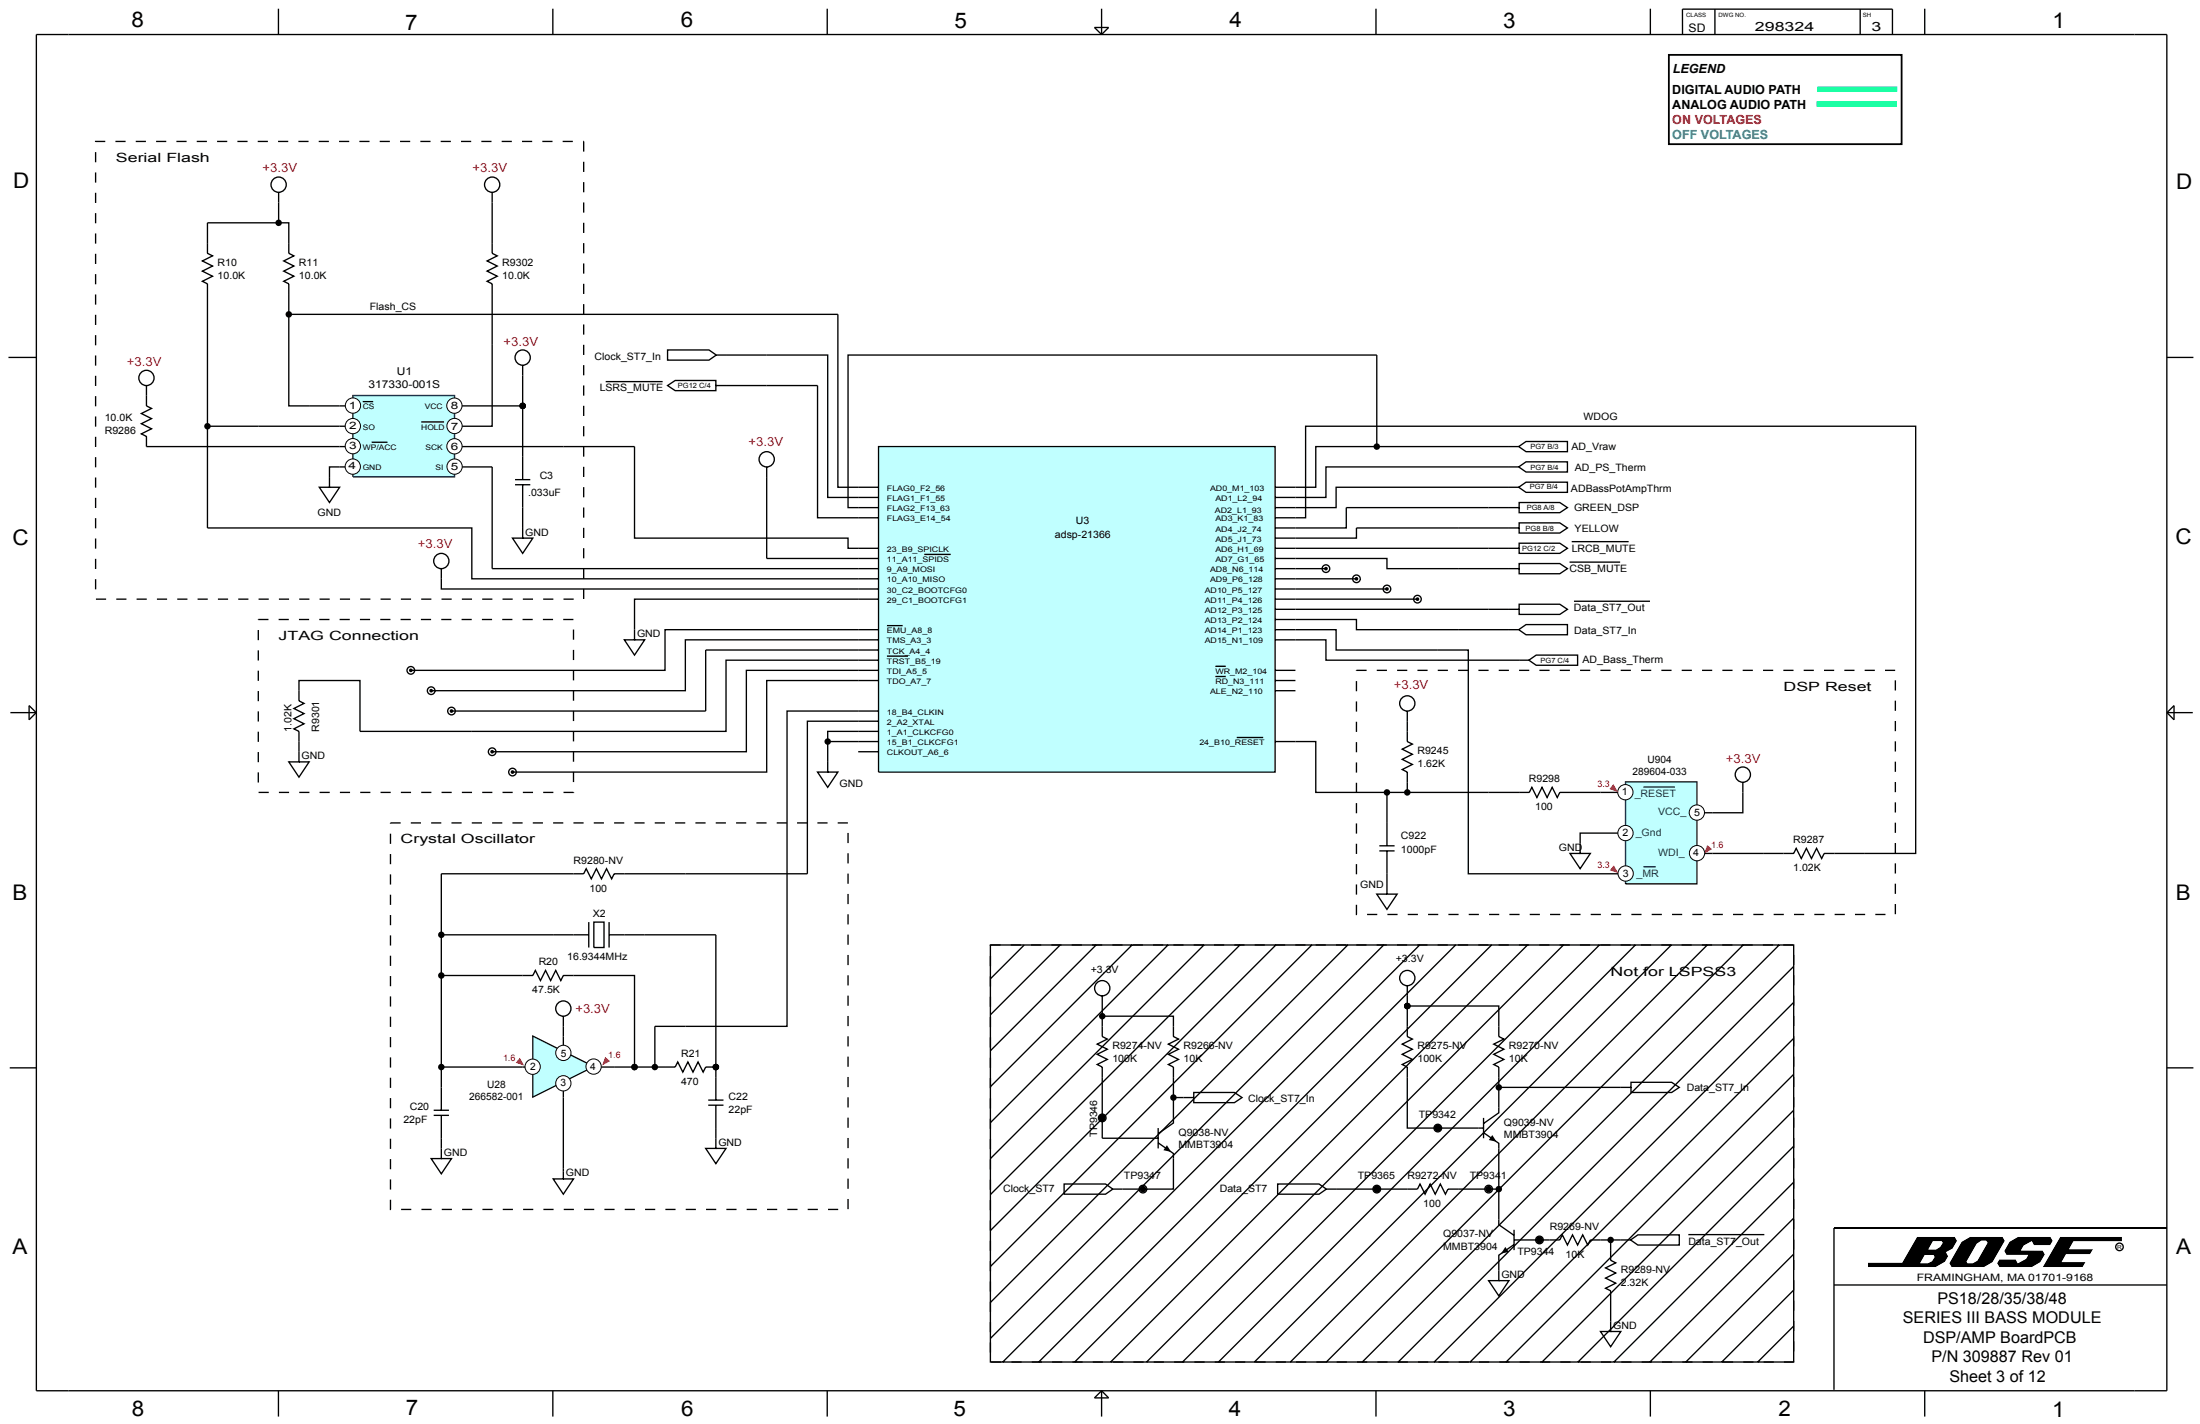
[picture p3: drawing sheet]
<svg xmlns="http://www.w3.org/2000/svg" width="432mm" height="279mm" viewBox="0 0 432 279" stroke-linecap="round" stroke-linejoin="round" font-family="sans-serif">
<g fill="none" stroke="#000" stroke-width=".26">
<path d="M7.1 6.8h418.2v266.1h-418.2zM54.7 1.7v5.1M108.5 1.7v5.1M162.4 1.7v5.1M214.8 5.4h2.8l-1.4 1.4zM216.2 1.7v5.1M270.1 1.7v5.1M323.9 1.7v5.1M330.2 6.8v-5h41.2v5M336.6 1.8v5M365.1 1.8v5M377.8 1.7v5.1"/>
<path d="M18.8 29.8v2M18.8 33.8v2M18.8 37.8v2M20.7 27.8h-1.9v.1M22.7 27.8h2M26.6 27.8h2M30.6 27.8h2M34.6 27.8h2M38.6 27.8h2M42.6 27.8h2M46.6 27.8h2M50.6 27.8h2"/>
<path d="M54.6 27.8h2M54.7 37.7v6M58.6 27.8h2M62.6 27.8h2M66.5 27.8h2M70.5 27.8h2M74.5 27.8h2M78.5 27.8h2M82.5 27.8h2M86.5 27.8h2M90.5 27.8h2M94.5 27.8h2"/>
<path d="M96.6 37.7v12l1 .5-2 1 2 1-2 1 2 1-2 1 1 .5v27.9h-8M98.5 27.8h2M102.5 27.8h2M106.4 27.8h2M110.4 27.8h2M114.4 27.8h.2v1.9M114.6 31.7v2M114.6 35.7v2M114.6 39.7v2M18.8 41.8v2M18.8 45.8v2M18.8 49.8v2"/>
<path d="M18.8 53.8v2M18.8 57.8v2M54.7 43.7h-14v6l1 .5-2 1 2 1-2 1 2 1-2 1 1 .5v27.9h28M54.7 43.7h2v6l1 .5-2 1 2 1-2 1 2 1-2 1 1 .5v23.9h12M114.6 43.7v2M114.6 47.7v2M114.6 51.7v2M114.6 55.7v2M114.6 59.7v2M1.7 70.1h5.4M18.8 61.8v2M18.8 65.8v2"/>
<path d="M18.8 69.7v2M18.8 73.7v2M18.8 77.7v2M28.7 75.6v4l1 .5-2 1 2 1-2 1 2 1-2 1 1 .5v2h40M56.7 61.7h107.8v33.9h7.9M69.3 77.6h19.9v16h-19.9zM88.6 79.6h14M102.6 71.7v22.4M114.6 63.7v2M114.6 67.7v1.9M114.6 71.6v2M114.6 75.6v2"/>
<path d="M114.6 79.6v2M118.9 74.9h11.2M140.5 75.6v-.9h-8l-1.5 .9 1.5 1h8v-1h20v26h11.9M140.6 69.7l-1.4 1h-8.2v-2h8.2l1.4 1h21.9v27.9h9.9M425.3 70.1h5.2M18.8 81.7v2M18.8 85.7v2M18.8 89.7v2M18.8 93.7v2M18.8 97.7v2M40.7 83.6v20h51.9v10h79.8M68.7 91.6h-4v4h-2l2 3 2-3h-2"/>
<path d="M88.6 87.6h35.9v18h41.9v2h6M88.6 91.6h8v20h75.8M101.1 95.1h3M101.1 94.1h3M102.6 95.1v10.5h-2l2 3 2-3h-2M114.6 83.6v2M114.6 87.6v2M114.6 91.6v2M114.6 95.6v2M114.6 99.6v2M150.5 91.6v18h21.9M172.4 87.6h77.9v63.9h-77.9z"/>
<path d="M270.2 87.6v-17.9h-103.8v29.9h6M298.1 87.6l1.4-1h8.1v2h-8.1l-1.4-1h-39.8v8h-8M298.1 91.6l1.4-1h8.1v2h-8.1l-1.4-1h-37.9v6h-9.9M298.1 95.6l1.4-1h8.1v2h-8.1l-1.4-1h-35.9v4h-11.9M298.2 99.6v1h7.9l1.5-1-1.5-1h-7.9v1h-34v4h-13.9M18.8 101.7v2M18.8 105.7v2M18.8 109.6v2M18.8 113.6v2M18.8 117.6h2M22.8 117.6h2M26.8 117.6h2"/>
<path d="M30.8 117.6h2M34.8 117.6h2M38.8 117.6h2M42.8 117.6h2M46.8 117.6h2M50.8 117.6h1.9M54.7 117.6h2M58.7 117.6h2M62.7 117.6h2M66.7 117.6h2M70.7 117.6h2M74.7 117.6h2"/>
<path d="M78.7 117.6h2M82.7 117.6h2M86.6 111.6v4h85.8M86.7 117.6h2M90.7 117.6h1.9M94.6 117.6h2M98.6 117.6h2M102.6 117.6h2M106.6 117.6h2M110.6 117.6h2M114.6 103.6v2M114.6 107.6v1.9"/>
<path d="M114.6 111.5v2M114.6 115.5v2M172.4 117.6h-47.9v7.9h-2l2 3 2-3h-2M250.3 107.6h47.9v-1h7.9l1.5 1-1.5 1h-7.9v-1M250.3 101.6h6v-18h119.7v83.9h-18l-.5 1-1-2-1 2-1-2-1 2-1-2-.5 1h-17.9M250.3 119.6h47.9v-1h7.9l1.5 1-1.5 1h-7.9v-1M250.3 109.6h21.9v2h26v-1h7.9l1.5 1-1.5 1h-7.9v-1M250.3 111.6h9.9M250.3 113.6h15.9M250.3 115.6h21.9M250.3 117.6h27.9M298.2 103.6v1h7.9l1.5-1-1.5-1h-7.9v1h-32v2h-15.9"/>
<path d="M308.1 110.3h9.9M308.5 106.3h11.2M308.9 118h14.9M2 139.8h5.1M5.7 138.4l1.4 1.4-1.4 1.4zM50.7 123.6v2M50.7 127.6v2M50.7 131.6v2M50.7 135.6v2M50.7 139.6v2M52.7 121.6h-2M54.7 121.6h2"/>
<path d="M58.7 121.6h2M62.7 121.6h2M66.7 121.6h2M70.6 121.6h2M74.6 121.6h2M78.6 121.6h2M82.6 121.6h2M86.6 121.6h2M90.6 121.6h2M94.6 121.6h2M98.6 121.6h2M102.6 121.6h2"/>
<path d="M106.6 121.6h2M110.5 121.6h2M112.6 123.5v2M112.6 127.5v2M112.6 131.5v2M112.6 135.5v2M112.6 139.5v2M172.4 129.5h-29.9v14h-71.8v-10h-12v4l1 .5-2 1 2 1-2 1 2 1-2 1 1 .5v6h-2l2 3 2-3h-2M172.4 125.5h-37.9v10h-49.9M172.4 123.5h-41.9v8h-49.9M172.4 133.5h-21.9v18h-49.9M172.4 131.5h-25.9v16h-49.9"/>
<path d="M172.4 139.5h-17.9v61.9h-26v8M172.4 127.5h-33.9v12h-49.9M250.3 125.5h9.9v4h39.9l1.4 1h8.1v-2h-8.1l-1.4 1M250.3 121.6h15.9v1.9h31.9l1.4 1h8.1v-2h-8.1l-1.4 1M250.3 123.5h11.9v4h26v43.9h29.9M250.3 131.5h4M250.3 133.5h4M250.3 135.5h4M266.2 133.6v2M266.2 137.6v2M268.2 131.5h-2v.1M270.2 131.5h2"/>
<path d="M274.2 131.5h2M276.2 139.5v6l1 .5-2 1 2 1-2 1 2 1-2 1 1 .5v4h24l.5-1 1 2 1-2 1 2 1-2 .9 2 .5-1h12M278.2 131.5h2M282.2 131.5h2M286.2 131.5h2M290.2 131.5h2M294.2 131.5h2M298.2 131.5h1.9M302.1 131.5h2M306.1 131.5h2M310.1 131.5h2M314.1 131.5h2"/>
<path d="M318.1 131.5h2M322.1 131.5h2M326.1 131.5h2M330.1 131.5h2M334.1 131.5h2M338.1 131.5h1.9M342 131.5h2M346 131.5h2M350 131.5h2M354 131.5h2M358 131.5h2M362 131.5h2"/>
<path d="M366 131.5h2M370 131.5h2M372 133.5v2M372 137.5v2M425.3 139.8l1.4-1.4v2.8zM425.3 139.8h5.1M50.7 143.6v2M50.7 147.6v2M50.7 151.5v2M50.8 155.5h1.9M54.7 155.5h2M58.7 155.5h2"/>
<path d="M62.7 155.5h2M66.7 155.5h2M70.7 155.5h2M74.7 155.5h2M78.7 155.5h2M82.7 155.5h2M86.7 155.5h2M90.7 155.5h1.9M94.6 155.5h2M98.6 155.5h2M102.6 155.5h2M106.6 155.5h2"/>
<path d="M112.6 155.4l-2 .1M112.6 143.5v2M112.6 147.5v2M112.6 151.5v1.9M162.5 145.5h9.9M168.4 147.5h4M172.4 143.5h-9.9v8h-2l2 3 2-3h-2M172.4 141.5h-13.9v29.9h-38l-.5 1-1-2-.9 2-1-2-1 2-1-2-.5 1h-28v12M250.3 145.5h8v10h13.9v10.5M266.2 141.6v2M266.2 145.6v2M266.2 149.6v2"/>
<path d="M266.2 153.6v2M266.2 157.6v2M272.2 155.5h4M342.1 153.5v6h-8M372 141.5v2M372 145.5v2M372 149.4v2M372 153.4v2M372 157.4v2M76.6 163.6v2M76.6 167.6v2M76.6 171.6v2"/>
<path d="M76.6 175.5v2M76.6 179.5v2M78.6 161.5h-2v.1M80.6 161.5h2M84.6 161.5h2M88.6 161.5h2M92.6 161.5h2M96.6 161.5h2M100.6 161.5h2M104.6 161.5h2M108.6 161.5h2M112.6 161.5h1.9"/>
<path d="M116.5 161.5h2M120.5 161.5h2M124.5 161.5h2M128.5 161.5h2M132.5 161.5h2M136.5 161.5h2M140.5 161.5h2M144.5 161.5h2M148.5 161.5h2M152.5 161.5h1.9M156.4 161.5h2M160.4 161.5h2"/>
<path d="M164.4 161.5h2M166.4 163.4v2M166.4 167.4v2M166.4 171.4v2M166.4 175.4v2M166.4 179.4v2M266.2 177.5l.1 1.9M266.2 161.6v2M266.2 165.6v2M266.2 169.5v2M266.2 173.5v2M268.3 179.4h2"/>
<path d="M270.7 167h3M270.7 166h3M272.2 167v8.4h2l-2 3-2-3h2M272.3 179.4h2M276.3 179.4h2M280.3 179.4h2M284.3 179.4h2M288.3 179.4h2M292.3 179.4h2M296.3 179.4h1.9M300.2 179.4h2M304.2 179.4h2"/>
<path d="M308.2 179.4h2M312.2 179.4h2M316.2 179.4h2M318.1 163.5h-8v4h2l-2 2.9-2-2.9h2M320.2 179.4h2M324.2 179.4h2M328.2 179.4h2M332.2 179.4h2M336.2 179.4h1.9M340.1 179.4h2M344.1 179.4h2M348.1 179.4h2"/>
<path d="M352.1 179.4h2M356.1 179.4h2M360.1 179.4h2M364.1 179.4h2M368.1 179.4h2M372 161.4v2M372 165.4v2M372 169.4v2M372 173.4v2M372 177.4v2M76.6 183.5v2M76.6 187.5v2"/>
<path d="M76.6 191.5v2M76.6 195.5v2M76.6 199.5v2M110.6 199.4v7M115.6 183.4h-29v8M115.6 180.9v5M116.6 180.9h2v5h-2zM119.5 183.4h21v32.4M119.5 180.9v5M166.4 183.4v2M166.4 187.4v2M166.4 191.4v2"/>
<path d="M166.4 195.3v2M166.4 199.3v2M194.4 185.4h157.6v81.8h-157.6zM194.4 187.6v2M194.4 191.6v2M194.4 195.6v2M194.4 199.6v1.9M196.4 185.4h-2v.2M198.4 185.4h2M201 185.4l-6.6 6.7M202.4 185.4h2M206.4 185.4h2"/>
<path d="M208.1 185.4l-13.7 13.7M210.3 185.4h2M214.3 185.4h2M215.1 185.4l-20.7 20.8M216.3 199.4h14v4l1 .5-2 1 2 1-2 1 2 1-2 1 1 .5v10.9l-3 2.1M216.3 195.4v8l1 .5-2 1 2 1-2 1 2 1-2 1 1 .5v13.9h11M218.3 185.4h2M222.2 185.4l-27.8 27.8M222.3 185.4h2M226.3 185.4h2M229.3 185.4l-34.9 34.9M230.3 185.4h2"/>
<path d="M234.3 185.4h2M236.3 185.4l-41.9 41.9M238.3 185.4h2M242.3 185.4h2M243.4 185.4l-49 49M246.3 185.4h2M250.2 185.4h2M250.4 185.4l-56 56v-1.9M254.2 185.4h2M257.5 185.4l-63.1 63.1M258.2 185.4h2M262.2 185.4h2"/>
<path d="M264.5 185.4l-70.1 70.2M266.2 185.4h2M270.2 185.4h2M271.6 185.4l-77.2 77.2M274.2 185.4h2M276.2 197.4h18v6l1 .5-2 1 2 1-2 1 2 1-2 1 1 .5v4h25.9v-1h8l1.5 1-1.5 1h-8v-1M276.2 193.4v10l1 .5-2 1 2 1-2 1 2 1-2 1 1 .5v11.9h15M278.2 185.4h2M278.6 185.4l-81.8 81.8M282.2 185.4h2M285.7 185.4l-81.8 81.8M286.2 185.4h2"/>
<path d="M290.1 185.4h2M292.8 185.4l-81.9 81.8M294.1 185.4h2M298.1 185.4h2M299.8 185.4l-81.8 81.8M302.1 185.4h2M306.1 185.4h2M306.9 185.4l-81.9 81.8M310.1 185.4h2M313.9 185.4l-81.8 81.8M314.1 185.4h2M318.1 185.4h2"/>
<path d="M321 185.4l-81.8 81.8M322.1 185.4h2M326.1 185.4h2M328 185.4l-81.8 81.8M330 185.4h2M334 185.4h2M335.1 185.4l-81.8 81.8M338 185.4h2M342 185.4h2M342.1 185.4l-81.8 81.8M346 185.4h2M349.2 185.4l-81.8 81.8"/>
<path d="M350 185.4h2M352 187.4v1.9M352 191.3v2M352 195.3v2M352 199.3v2M352 196.7l-70.5 70.5M352 189.6l-77.6 77.6M1.9 209.5h5.2M76.6 203.5v2M76.6 207.5v2M76.6 211.5v2M76.6 215.4v2"/>
<path d="M76.6 219.4v2M85.1 218.8h3M85.1 217.8h3M86.6 218.8v8.5h-2l2 3 2-3h-2M86.6 209.4h18M110.6 212.4v18.9h-2l2 3 2-3h-2M118 209.4h14.5l.5-1 1 2 1-2 1 2 1-2 1 2 .5-1h2M124.5 209.4v-18h-13.9l-.5 1-1-2-1 2-1-2-1 2-1-2-.5 1h-18v26.4M139 216.8h3M139 215.8h3M140.5 216.8v8.5h-2l2 3 2-3h-2M166.4 203.3v2"/>
<path d="M166.4 207.3v2M166.4 211.3v2M166.4 215.3v2M166.4 219.3v2M194.4 203.5v2M194.4 207.5v2M194.4 211.5v2M194.4 215.5v2M194.4 219.5v2M230.3 215.3h4v-.9h8l1.5 .9-1.5 1h-8v-1M291.2 219.3v4M294.2 213.4v4.9l-3 2.1"/>
<path d="M352 203.3v2M352 207.3v2M352 211.3v2M352 215.3v2M352 219.3v2M352 217.8l-49.3 49.4M352 210.8l-56.4 56.4M352 203.7l-63.5 63.5M425.3 209.5h5.2M76.6 235.4l.1 1.9M76.6 223.4v2M76.6 227.4v2"/>
<path d="M76.6 231.4v2M78.7 237.3h2M82.7 237.3h2M86.7 237.3h2M90.7 237.3h2M94.7 237.3h2M98.7 237.3h2M102.7 237.3h2M106.7 237.3h2M110.6 237.3h2M114.6 237.3h2M118.6 237.3h2"/>
<path d="M122.6 237.3h2M126.6 237.3h2M130.6 237.3h2M134.6 237.3h2M138.6 237.3h2M142.6 237.3h2M146.6 237.3h2M150.5 237.3h2M154.5 237.3h2M158.5 237.3h2M162.5 237.3h2M166.4 223.3v2"/>
<path d="M166.4 227.3v2M166.4 231.3v2M166.4 235.2v2M194.4 223.5v2M194.4 227.5v2M194.4 231.5v2M194.4 235.5v2M227.3 224.2l3 2.1v7h-11.9l-1.4-1h-8.1v2h8.1l1.4-1M227.3 221.3v4M291.2 222.2l3 2.1v9h-10l-.5 1-1-2-1 2-1-2-1 2-1-2-.5 1h-17.9l-1.4-1h-8.1v2h8.1l1.4-1M294.2 233.3v7l3 2.1M352 223.3v2"/>
<path d="M352 227.3v1.9M352 231.2v2M352 235.2v2M352 239.2v2M352 239l-28.2 28.2M352 232l-35.2 35.2M352 224.9l-42.3 42.3M194.4 243.4v2M194.4 247.4v2M194.4 251.4v2M194.4 255.4v2M194.4 259.4v2"/>
<path d="M297.2 243.3h8.9l.5-1 1 2 1-2 1 2 1-2 1 2 .5-1h7.9l1.5 1h8.1v-2h-8.1l-1.5 1M297.2 244.2l-3 2.1v5h-2l2 3 2-3h-2M297.2 241.3v4M316.1 243.3v4l1 .5-2 1 2 1-2 1 2 1-2 1 1 .5v8h-2l2 2.9 2-2.9h-2M331.4 242.2h14.9M352 243.2v2M352 247.2v2M352 251.2v2M352 255.2v2M352 259.2v2M352 253.1l-14.1 14.1M352 246.1l-21.1 21.1"/>
<path d="M54.7 272.9v5M108.5 272.9v5M162.4 272.9v5M194.4 263.4v2M194.5 267.2h2M198.5 267.2h2M202.5 267.2h2M206.5 267.2h2M210.5 267.2h2M214.5 267.2h2M214.8 274.3l1.4-1.4 1.4 1.4zM216.2 272.9v5"/>
<path d="M218.5 267.2h2M222.5 267.2h2M226.5 267.2h1.9M230.4 267.2h2M234.4 267.2h2M238.4 267.2h2M242.4 267.2h2M246.4 267.2h2M250.4 267.2h2M254.4 267.2h2M258.4 267.2h2M262.4 267.2h2"/>
<path d="M266.4 267.2h1.9M270.1 272.9v5M270.3 267.2h2M274.3 267.2h2M278.3 267.2h2M282.3 267.2h2M286.3 267.2h2M290.3 267.2h2M294.3 267.2h2M298.3 267.2h2M302.3 267.2h2M306.3 267.2h1.9"/>
<path d="M310.2 267.2h2M314.2 267.2h2M318.2 267.2h2M322.2 267.2h2M323.9 272.9v5M326.2 267.2h2M330.2 267.2h2M334.2 267.2h2M338.2 267.2h2M342.2 267.2h2M346.2 267.2h1.9M352 267.2h-1.9"/>
<path d="M352 263.2v2M352 260.2l-7 7M377.8 272.9v5"/>
<circle cx="54.7" cy="36.2" r="1.5"/>
<circle cx="96.6" cy="36.2" r="1.5"/>
<circle cx="28.7" cy="74.2" r="1.5"/>
<circle cx="102.6" cy="70.2" r="1.5"/>
<circle cx="150.5" cy="90.1" r="1.5"/>
<circle cx="86.6" cy="110.1" r="1.5"/>
<circle cx="260.2" cy="111.6" r=".75"/>
<circle cx="266.2" cy="113.6" r=".75"/>
<circle cx="272.2" cy="115.6" r=".75"/>
<circle cx="278.2" cy="117.6" r=".75"/>
<circle cx="80.6" cy="131.5" r=".75"/>
<circle cx="84.6" cy="135.5" r=".75"/>
<circle cx="88.6" cy="139.5" r=".75"/>
<circle cx="276.2" cy="138" r="1.5"/>
<circle cx="96.6" cy="147.5" r=".75"/>
<circle cx="100.6" cy="151.5" r=".75"/>
<circle cx="342.1" cy="152" r="1.5"/>
<circle cx="110.6" cy="197.9" r="1.5"/>
<circle cx="216.3" cy="193.9" r="1.5"/>
<circle cx="276.2" cy="191.9" r="1.5"/>
<circle cx="216.3" cy="219.3" r=".75"/>
<circle cx="224.3" cy="233.3" r=".75"/>
<circle cx="270.2" cy="233.3" r=".75"/>
<circle cx="282.2" cy="221.3" r=".75"/>
<circle cx="292.2" cy="233.3" r=".75"/>
<circle cx="302.2" cy="243.3" r=".75"/>
</g>
<g fill="#000">
<path d="M229 224.7l.9 1.3-1.6-.3zM292.9 222.7l.8 1.3-1.5-.3zM295.5 244.7l.6 .9-1.5 .4z"/>
<circle cx="54.7" cy="43.7" r=".65"/>
<circle cx="56.7" cy="61.7" r=".65"/>
<circle cx="102.6" cy="79.6" r=".65"/>
<circle cx="40.7" cy="83.6" r=".65"/>
<circle cx="270.2" cy="87.6" r=".65"/>
<circle cx="260.2" cy="111.6" r=".38"/>
<circle cx="266.2" cy="113.6" r=".38"/>
<circle cx="272.2" cy="115.6" r=".38"/>
<circle cx="278.2" cy="117.6" r=".38"/>
<circle cx="80.6" cy="131.5" r=".38"/>
<circle cx="84.6" cy="135.5" r=".38"/>
<circle cx="88.6" cy="139.5" r=".38"/>
<circle cx="96.6" cy="147.5" r=".38"/>
<circle cx="100.6" cy="151.5" r=".38"/>
<circle cx="162.5" cy="145.5" r=".65"/>
<circle cx="272.2" cy="155.5" r=".65"/>
<circle cx="276.2" cy="155.5" r=".65"/>
<circle cx="86.6" cy="191.4" r=".65"/>
<circle cx="86.6" cy="183.4" r=".65"/>
<circle cx="216.3" cy="199.4" r=".65"/>
<circle cx="276.2" cy="197.4" r=".65"/>
<circle cx="86.6" cy="209.4" r=".65"/>
<circle cx="124.5" cy="209.4" r=".65"/>
<circle cx="128.5" cy="209.4" r=".65"/>
<circle cx="140.5" cy="209.4" r=".65"/>
<circle cx="216.3" cy="219.3" r=".65"/>
<circle cx="216.3" cy="219.3" r=".38"/>
<circle cx="230.3" cy="215.3" r=".65"/>
<circle cx="294.2" cy="213.4" r=".65"/>
<circle cx="224.3" cy="233.3" r=".38"/>
<circle cx="224.3" cy="233.3" r=".65"/>
<circle cx="270.2" cy="233.3" r=".38"/>
<circle cx="270.2" cy="233.3" r=".65"/>
<circle cx="282.2" cy="221.3" r=".65"/>
<circle cx="282.2" cy="221.3" r=".38"/>
<circle cx="292.2" cy="233.3" r=".65"/>
<circle cx="292.2" cy="233.3" r=".38"/>
<circle cx="294.2" cy="233.3" r=".65"/>
<circle cx="302.2" cy="243.3" r=".65"/>
<circle cx="302.2" cy="243.3" r=".38"/>
<circle cx="316.1" cy="243.3" r=".65"/>
</g>
<path d="M356.5 20.4h15.8" fill="none" stroke="#0f3" stroke-width="1.1" stroke-linecap="butt"/>
<path d="M356.6 17.5h15.8" fill="none" stroke="#0ff" stroke-width=".2"/>
<path d="M356.6 17.5h15.8" fill="none" stroke="#0ff" stroke-width="1.1" stroke-linecap="butt"/>
<path d="M327.6 10.8h45.6v17.5h-45.6z" fill="none" stroke="#000" stroke-width=".35"/>
<path d="M69.3 77.6h19.9v15.9h-19.9z" fill="#0ff"/>
<circle cx="69.3" cy="79.6" r="1.5" fill="#fff"/>
<circle cx="69.3" cy="79.6" r="1.5" fill="none" stroke="#000100" stroke-width=".2"/>
<circle cx="69.3" cy="83.6" r="1.5" fill="#fff"/>
<circle cx="69.3" cy="83.6" r="1.5" fill="none" stroke="#000100" stroke-width=".2"/>
<circle cx="69.3" cy="87.5" r="1.5" fill="#fff"/>
<circle cx="69.3" cy="87.5" r="1.5" fill="none" stroke="#000100" stroke-width=".2"/>
<circle cx="69.2" cy="91.6" r="1.5" fill="#fff"/>
<circle cx="69.2" cy="91.6" r="1.5" fill="none" stroke="#000100" stroke-width=".2"/>
<circle cx="89.2" cy="91.6" r="1.5" fill="#fff"/>
<circle cx="89.2" cy="91.6" r="1.5" fill="none" stroke="#000100" stroke-width=".2"/>
<circle cx="89.2" cy="87.6" r="1.5" fill="#fff"/>
<circle cx="89.2" cy="87.6" r="1.5" fill="none" stroke="#000100" stroke-width=".2"/>
<circle cx="89.2" cy="83.6" r="1.5" fill="#fff"/>
<circle cx="89.2" cy="83.6" r="1.5" fill="none" stroke="#000100" stroke-width=".2"/>
<circle cx="89.2" cy="79.6" r="1.5" fill="#fff"/>
<circle cx="89.2" cy="79.6" r="1.5" fill="none" stroke="#000100" stroke-width=".2"/>
<g fill="none" stroke="#000" stroke-width=".26">
<path d="M71.2 78.8h2M73 86.8h3.1M82.7 82.8h4.5M319 153.4h14v20h-14zM322.5 154.4h6.2M322.5 170.1h2.5M360 241v31.7M360 252.1h65.3M425.3 241h-65.3h65.3"/>
<circle cx="416" cy="244.6" r=".74"/>
</g>
<g fill="#000">
<path d="M366.6 247.7h6.7l3-5h7.4l.4 .8-.8 1.5-1.3 .7 .4 .8-.6 1.1-1.9 1h-13.3zM377.8 246.2l-.9 1.6h1.5l.8-.4 .5-.8-.2-.4zM379.4 243.5l-.9 1.6h1.5l.8-.5 .5-.8-.2-.3z" fill-rule="evenodd"/>
<path d="M385 243.6l1.7-.9h6.4l.4 .8-2.4 4.2-1.7 .9h-6.4l-.4-.7zM388 244l-2 3.5 .2 .3h1l.9-.5 2-3.5-.3-.4h-.9z" fill-rule="evenodd"/>
<path d="M394.4 243.6l1.7-.9h6.4l.4 .8-.5 .8h-3.2l-.4-.8-1.6 .9-.5 .9 4.2 .1 .5 .7-.9 1.6-1.7 .9h-6.4l-.4-.7 .4-.8h3.2l.4 .8 1.7-.9 .4-.8h-4.3l-.4-.7z" fill-rule="evenodd"/>
<path d="M404.3 242.7h12.2v.9h-9.5l-.9 1.5h4.7l-.6 1h-4.7l-.8 1.5h4.6l-.5 1h-7.9z" fill-rule="evenodd"/>
</g>
<path d="M360 241h65.3" fill="none" stroke="#000" stroke-width=".2"/>
<path d="M319 153.5h14.1v19.8h-14.1z" fill="#0ff"/>
<circle cx="319" cy="155.4" r="1.5" fill="#fff"/>
<circle cx="319" cy="155.4" r="1.5" fill="none" stroke="#000" stroke-width=".2"/>
<circle cx="319" cy="163.5" r="1.5" fill="#fff"/>
<circle cx="319" cy="163.5" r="1.5" fill="none" stroke="#000" stroke-width=".2"/>
<circle cx="319.1" cy="171.4" r="1.5" fill="#fff"/>
<circle cx="319.1" cy="171.4" r="1.5" fill="none" stroke="#000" stroke-width=".2"/>
<circle cx="333.1" cy="167.4" r="1.5" fill="#fff"/>
<circle cx="333.1" cy="167.4" r="1.5" fill="none" stroke="#000" stroke-width=".2"/>
<circle cx="333" cy="159.4" r="1.5" fill="#fff"/>
<circle cx="333" cy="159.4" r="1.5" fill="none" stroke="#000" stroke-width=".2"/>
<path d="M316.7 154.2l.5 .9-1-.4z" fill="#ec2224"/>
<path d="M316.7 154.2l.5 .9-1-.4z" fill="none" stroke="#ec2224" stroke-width=".35"/>
<path d="M316.7 170.1l.5 .9-1-.3z" fill="#ec2224"/>
<path d="M316.7 170.1l.5 .9-1-.3z" fill="none" stroke="#ec2224" stroke-width=".35"/>
<path d="M335.2 166.1l.5 .5-.9 .5z" fill="#ec2224"/>
<path d="M335.2 166.1l.5 .5-.9 .5z" fill="none" stroke="#ec2224" stroke-width=".35"/>
<path d="M104.6 203.3l11.9 6-11.9 6z" fill="none" stroke="#000" stroke-width=".26"/>
<path d="M104.6 203.4l11.7 5.9-11.7 5.9z" fill="#0ff"/>
<circle cx="104.5" cy="209.3" r="1.5" fill="#fff"/>
<circle cx="104.5" cy="209.3" r="1.5" fill="none" stroke="#000100" stroke-width=".2"/>
<circle cx="110.6" cy="206.6" r="1.5" fill="#fff"/>
<circle cx="110.6" cy="206.6" r="1.5" fill="none" stroke="#000100" stroke-width=".2"/>
<circle cx="110.6" cy="212.6" r="1.5" fill="#fff"/>
<circle cx="110.6" cy="212.6" r="1.5" fill="none" stroke="#000100" stroke-width=".2"/>
<circle cx="116.5" cy="209.3" r="1.5" fill="#fff"/>
<circle cx="116.5" cy="209.3" r="1.5" fill="none" stroke="#000100" stroke-width=".2"/>
<path d="M118.9 207.7l.5 .5-.9 .5z" fill="#ec2224"/>
<path d="M118.9 207.7l.5 .5-.9 .5z" fill="none" stroke="#ec2224" stroke-width=".35"/>
<path d="M102 207.9l.5 .9-1-.4z" fill="#ec2224"/>
<path d="M102 207.9l.5 .9-1-.4z" fill="none" stroke="#ec2224" stroke-width=".35"/>
<path d="M172.6 87.7h77.4v63.6h-77.4z" fill="#0ff"/>
<path d="M181.4 108.8h5.2M174.1 122.8h3.1M174.1 128.7h4.1M238.5 130.7h2.1M238.5 132.7h2.1M242.7 144.7h5.2" fill="none" stroke="#000" stroke-width=".26"/>
<g font-size="4.2">
<text x="25.8" y="5.3">8</text>
<text x="79.5" y="5.8">7</text>
<text x="133.6" y="5.4">6</text>
<text x="187.4" y="5.5">5</text>
<text x="241.3" y="5.3">4</text>
<text x="295" y="5.4">3</text>
<text x="402.9" y="5.5">1</text>
<text x="2.6" y="37">D</text>
<text x="427.1" y="37.1">D</text>
<text x="2.4" y="106.9">C</text>
<text x="427" y="106.8">C</text>
<text x="2.5" y="176.6">B</text>
<text x="427.1" y="176.6">B</text>
<text x="2.4" y="246.1">A</text>
<text x="427.1" y="246.1">A</text>
<text x="25.9" y="277.8">8</text>
<text x="79.7" y="277.7">7</text>
<text x="133.7" y="277.8">6</text>
<text x="187.1" y="277.9">5</text>
<text x="241.2" y="277.8">4</text>
<text x="295.1" y="277.7">3</text>
<text x="349.1" y="277.8">2</text>
<text x="402.8" y="277.9">1</text>
</g>
<g font-size="3.2">
<text x="380.3" y="255.9">PS18/28/35/38/48</text>
<text x="373.5" y="259.7">SERIES III BASS MODULE</text>
<text x="377.4" y="263.5">DSP/AMP BoardPCB</text>
<text x="379.1" y="267.3">P/N 309887 Rev 01</text>
<text x="382.6" y="271.1">Sheet 3 of 12</text>
</g>
<g font-size="2.5">
<text x="344.5" y="6.1">298324</text>
<text x="367.3" y="6">3</text>
<text x="328.3" y="14.3">LEGEND</text>
<text x="328.2" y="18.4">DIGITAL AUDIO PATH</text>
<text x="328.2" y="21.4">ANALOG AUDIO PATH</text>
<text x="22.8" y="31.7">Serial Flash</text>
<text x="54.7" y="125.5">JTAG Connection</text>
<text x="350.1" y="135.5">DSP Reset</text>
<text x="78.6" y="165.5">Crystal Oscillator</text>
<text x="316.1" y="191.4">Not for LSPSS3</text>
</g>
<text font-size="2.5" fill="#f00" x="328.2" y="24.4">ON VOLTAGES</text>
<text font-size="2.5" fill="#03f" x="328.2" y="27.3">OFF VOLTAGES</text>
<g font-size="2.5" fill="#f03">
<text x="51.6" y="33.8">+3.3V</text>
<text x="92.8" y="33.8">+3.3V</text>
<text x="24.9" y="71.7">+3.3V</text>
<text x="98.8" y="67.9">+3.3V</text>
<text x="146.9" y="87.5">+3.3V</text>
<text x="82" y="107.5">+3.3V</text>
<text x="273.6" y="135.3">+3.3V</text>
<text x="338.8" y="149.6">+3.3V</text>
<text x="112.9" y="198.8">+3.3V</text>
</g>
<text font-size="2.3" x="331.4" y="6.2">SD</text>
<g font-size="2.1">
<text x="72.3" y="76">317330-001S</text>
<text x="77.9" y="73.5">U1</text>
</g>
<g font-size="2">
<text x="42.7" y="52.2">R10</text>
<text x="58.7" y="52.2">R11</text>
<text x="98.6" y="52.2">R9302</text>
<text x="42.7" y="54.7">10.0K</text>
<text x="58.7" y="54.7">10.0K</text>
<text x="98.6" y="54.7">10.0K</text>
<text x="72.6" y="60.7">Flash_CS</text>
<text x="116.7" y="70.6">Clock_ST7_In</text>
<text x="117.7" y="76.8">LSRS_MUTE</text>
<text x="20.6" y="82.6">10.0K</text>
<text x="68.5" y="80.2">1</text>
<text x="88.5" y="80.3">8</text>
<text x="310.8" y="82.5">WDOG</text>
<text x="20.6" y="85.1">R9286</text>
<text x="68.5" y="84.2">2</text>
<text x="68.6" y="88.1">3</text>
<text x="88.5" y="88.3">6</text>
<text x="88.5" y="84.3">7</text>
<text x="308.4" y="88.2">AD_Vraw</text>
<text x="68.4" y="92.1">4</text>
<text x="88.5" y="92.3">5</text>
<text x="105.9" y="93.9">C3</text>
<text x="309.1" y="92.4">AD_PS_Therm</text>
<text x="62.3" y="101.1">GND</text>
<text x="103.7" y="97.3">.033uF</text>
<text x="308.3" y="96.5">ADBassPotAmpThrm</text>
<text x="308.9" y="100.3">GREEN_DSP</text>
<text x="103.1" y="105.1">GND</text>
<text x="207.1" y="105.6">adsp-21366</text>
<text x="211.2" y="102.7">U3</text>
<text x="309.1" y="104.4">YELLOW</text>
<text x="308.1" y="112.3">CSB_MUTE</text>
<text x="308.5" y="108.3">LRCB_MUTE</text>
<text x="308.9" y="120">Data_ST7_Out</text>
<text x="125" y="125">GND</text>
<text x="309" y="124.4">Data_ST7_In</text>
<text x="310.6" y="130.2">AD_Bass_Therm</text>
<text x="57.2" y="143.6" transform="rotate(-90 57.2 143.6)">1.02K</text>
<text x="62.7" y="143.6" transform="rotate(-90 62.7 143.6)">R9301</text>
<text x="59.2" y="149">GND</text>
<text x="278.2" y="148">R9245</text>
<text x="323.4" y="149.7">U904</text>
<text x="164.8" y="154.4">GND</text>
<text x="278.2" y="150.5">1.62K</text>
<text x="300.1" y="153.5">R9298</text>
<text x="320.4" y="152.1">289604-033</text>
<text x="301.3" y="159">100</text>
<text x="318.3" y="156.1">1</text>
<text x="320.8" y="156.4">_RESET</text>
<text x="325.4" y="159.9">VCC_</text>
<text x="332.5" y="160.1">5</text>
<text x="275" y="164.7">C922</text>
<text x="275" y="167.5">1000pF</text>
<text x="305.9" y="167">GND</text>
<text x="318.4" y="164">2</text>
<text x="321" y="164.1">_Gnd</text>
<text x="325.5" y="168">WDI_</text>
<text x="332.3" y="168">4</text>
<text x="352" y="165.5">R9287</text>
<text x="112.6" y="169.4">R9280-NV</text>
<text x="318.5" y="172.1">3</text>
<text x="321.2" y="172">_MR</text>
<text x="352" y="170.9">1.02K</text>
<text x="115.7" y="174.9">100</text>
<text x="116.3" y="179.9">X2</text>
<text x="267" y="174.2">GND</text>
<text x="105.7" y="189.4">R20</text>
<text x="111.3" y="188.4">16.9344MHz</text>
<text x="214.1" y="190.8">+3.3V</text>
<text x="274" y="188.8">+3.3V</text>
<text x="104.5" y="194.9">47.5K</text>
<text x="104" y="209.9">2</text>
<text x="110" y="207.3">5</text>
<text x="115.9" y="209.8">4</text>
<text x="133.7" y="207.4">R21</text>
<text x="218.3" y="205.9">R9274-NV</text>
<text x="218.3" y="208.4">100K</text>
<text x="232.3" y="205.9">R9266-NV</text>
<text x="232.3" y="208.4">10K</text>
<text x="278.2" y="205.9">R9275-NV</text>
<text x="278.2" y="208.4">100K</text>
<text x="296.2" y="205.9">R9270-NV</text>
<text x="296.2" y="208.4">10K</text>
<text x="92.1" y="215.8">266582-001</text>
<text x="95.6" y="213.5">U28</text>
<text x="110" y="213.1">3</text>
<text x="133.7" y="212.9">470</text>
<text x="143" y="215.8">C22</text>
<text x="331.1" y="214.1">Data_ST7_In</text>
<text x="79.2" y="220.3">22pF</text>
<text x="80.4" y="217.8">C20</text>
<text x="143" y="218.3">22pF</text>
<text x="245" y="216.1">Clock_ST7_In</text>
<text x="278.5" y="219.3">TP9342</text>
<text x="295.2" y="220.8">Q9039-NV</text>
<text x="87.1" y="226.8">GND</text>
<text x="141" y="224.8">GND</text>
<text x="215.3" y="223.1" transform="rotate(-90 215.3 223.1)">TP9346</text>
<text x="231.3" y="222.8">Q9038-NV</text>
<text x="231.3" y="225.3">MMBT3904</text>
<text x="295.2" y="223.3">MMBT3904</text>
<text x="111.1" y="230.8">GND</text>
<text x="196.9" y="233.9">Clock_ST7</text>
<text x="220.6" y="231.3">TP9347</text>
<text x="239.4" y="233.9">Data_ST7</text>
<text x="266.5" y="231.3">TP9365</text>
<text x="276.2" y="231.3">R9272-NV</text>
<text x="288.5" y="231.3">TP9341</text>
<text x="279.4" y="236.8">100</text>
<text x="283.2" y="242.8">Q9037-NV</text>
<text x="283.2" y="245.3">MMBT3904</text>
<text x="304.2" y="241.3">R9269-NV</text>
<text x="331.4" y="244.2">Data_ST7_Out</text>
<text x="294.7" y="250.8">GND</text>
<text x="297.8" y="246.2">TP9344</text>
<text x="307.3" y="246.8">10K</text>
<text x="318.1" y="249.8">R9289-NV</text>
<text x="376.2" y="251.3">FRAMINGHAM, MA 01701-9168</text>
<text x="318.1" y="252.3">2.32K</text>
<text x="316.6" y="260.7">GND</text>
</g>
<g font-size="1.8" fill="#f00">
<text x="313.5" y="154.5">3.3</text>
<text x="335.8" y="166.4">1.6</text>
<text x="313.5" y="170.2">3.3</text>
<text x="98.7" y="208.1">1.6</text>
<text x="119.4" y="207.7">1.6</text>
</g>
<g font-size="1.5">
<text x="71.2" y="80.3">CS</text>
<text x="83.4" y="80.3">VCC</text>
<text x="71.2" y="84.3">SO</text>
<text x="71.2" y="88.3">WP/ACC</text>
<text x="82.7" y="84.3">HOLD</text>
<text x="83.5" y="88.3">SCK</text>
<text x="71.2" y="92.3">GND</text>
<text x="85.5" y="92.3">SI</text>
<text x="174.1" y="100.3">FLAG2_F13_63</text>
<text x="174.1" y="96.3">FLAG0_F2_56</text>
<text x="174.1" y="98.3">FLAG1_F1_55</text>
<text x="237.5" y="96.3">AD0_M1_103</text>
<text x="238.4" y="100.6">AD2_L1_93</text>
<text x="238.5" y="98.3">AD1_L2_94</text>
<text x="174.1" y="102.3">FLAG3_E14_54</text>
<text x="238.5" y="104.3">AD4_J2_74</text>
<text x="238.5" y="106.3">AD5_J1_73</text>
<text x="238.5" y="102.3">AD3_K1_83</text>
<text x="174.1" y="108.3">23_B9_SPICLK</text>
<text x="174.1" y="110.3">11_A11_SPIDS</text>
<text x="174.1" y="112.3">9_A9_MOSI</text>
<text x="237.5" y="112.3">AD8_N6_114</text>
<text x="238.5" y="108.3">AD6_H1_69</text>
<text x="238.5" y="110.3">AD7_G1_65</text>
<text x="174.1" y="118.3">29_C1_BOOTCFG1</text>
<text x="174.1" y="114.3">10_A10_MISO</text>
<text x="174.1" y="116.3">30_C2_BOOTCFG0</text>
<text x="236.4" y="116.3">AD10_P5_127</text>
<text x="236.4" y="118.3">AD11_P4_126</text>
<text x="237.5" y="114.3">AD9_P6_128</text>
<text x="174.1" y="124.3">EMU_A8_8</text>
<text x="236.4" y="120.3">AD12_P3_125</text>
<text x="236.4" y="122.3">AD13_P2_124</text>
<text x="236.4" y="124.3">AD14_P1_123</text>
<text x="174.1" y="126.2">TMS_A3_3</text>
<text x="174.1" y="128.2">TCK_A4_4</text>
<text x="174.1" y="130.2">TRST_B5_19</text>
<text x="236.4" y="126.2">AD15_N1_109</text>
<text x="174.1" y="134.2">TDO_A7_7</text>
<text x="174.1" y="132.2">TDI_A5_5</text>
<text x="237.5" y="136.2">ALE_N2_110</text>
<text x="238.5" y="132.2">WR_M2_104</text>
<text x="238.5" y="134.2">RD_N3_111</text>
<text x="174.1" y="140.2">18_B4_CLKIN</text>
<text x="174.1" y="142.2">2_A2_XTAL</text>
<text x="174.1" y="144.2">1_A1_CLKCFG0</text>
<text x="174.1" y="146.2">15_B1_CLKCFG1</text>
<text x="174.1" y="148.2">CLKOUT_A6_6</text>
<text x="235.4" y="146.2">24_B10_RESET</text>
</g>
<g font-size="1.4">
<text x="133.1" y="76.1">PG12 C/4</text>
<text x="300.4" y="88.2">PG7 B/3</text>
<text x="300.3" y="96">PG7 B/4</text>
<text x="300.4" y="92.2">PG7 B/4</text>
<text x="299.7" y="100.1">PG8 A/8</text>
<text x="299.4" y="104.1">PG8 B/8</text>
<text x="298.8" y="108.1">PG12 C/2</text>
<text x="302.4" y="130">PG7 C/4</text>
</g>
<g font-size="1.2">
<text x="331" y="3.3">CLASS</text>
<text x="337.3" y="3.4">DWG NO.</text>
<text x="365.6" y="3.4">SH</text>
</g>
<text font-size="1.1" x="415.5" y="245">R</text>
</svg>
